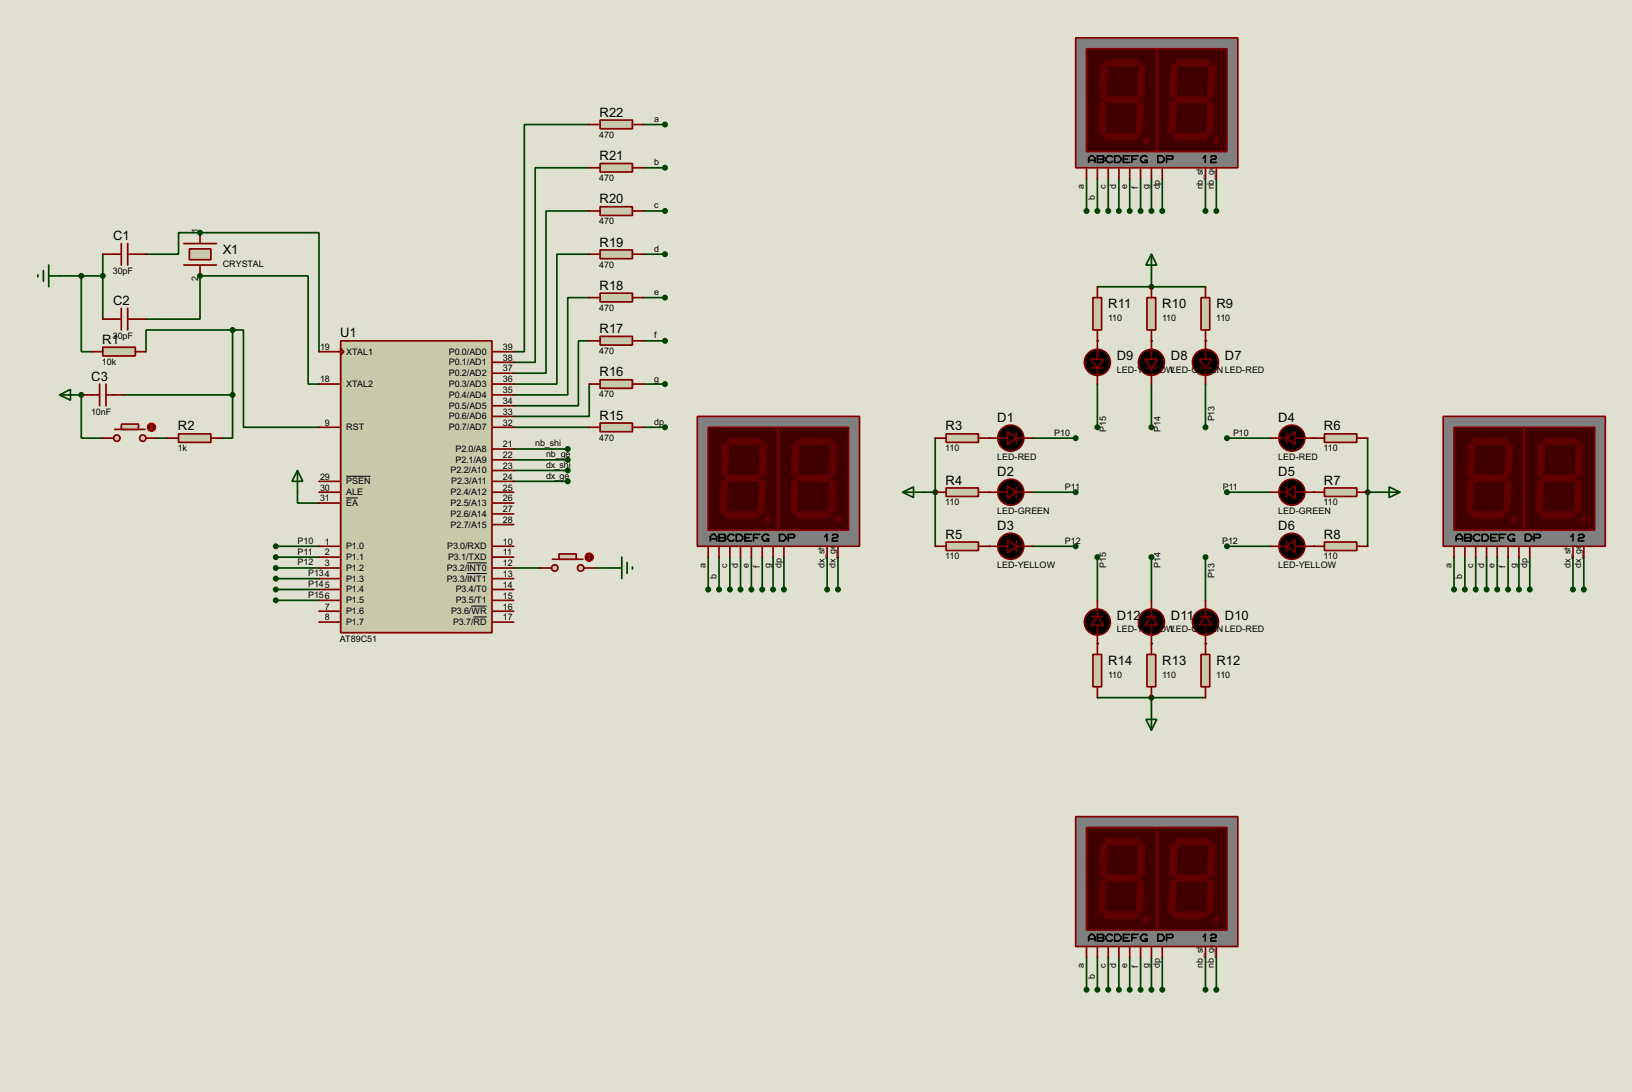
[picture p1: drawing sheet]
<svg xmlns="http://www.w3.org/2000/svg" width="383mm" height="256mm" viewBox="0 0 383 256" stroke-linecap="round" stroke-linejoin="round" font-family="sans-serif">
<path d="M0 0h383.5v256.5h-383.5z" fill="#e0e0d0"/>
<path d="M47 54.7h28v27.9" fill="none" stroke="#004000" stroke-width=".4"/>
<circle cx="47" cy="54.7" r=".2" fill="#004000"/>
<path d="M47 54.7h-5v5h-7.7M47 64.8h25.4v25.4h2.6" fill="none" stroke="#004000" stroke-width=".4"/>
<circle cx="47" cy="64.8" r=".2" fill="#004000"/>
<path d="M24.2 59.7v15.3M14 64.8h10.2M19.1 64.8v17.8h2.5M47 64.8v10.2h-12.7M34.3 82.6v-5.1h22.9v22.9h17.8" fill="none" stroke="#004000" stroke-width=".4"/>
<circle cx="19.1" cy="92.8" r=".2" fill="#004000"/>
<path d="M54.7 77.5v15.3M19.1 92.8v10.1h5.1M29.3 92.8h25.4M54.7 92.8v10.1h-2.6M36.9 102.9h2.5M69.9 115.6v2.6h5.1M219.8 102.9v12.7h-2.6" fill="none" stroke="#004000" stroke-width=".4"/>
<g fill="#004000">
<circle cx="232.5" cy="102.9" r=".2"/>
<circle cx="219.8" cy="115.6" r=".2"/>
<circle cx="232.5" cy="115.6" r=".2"/>
</g>
<path d="M219.8 115.6v12.7" fill="none" stroke="#004000" stroke-width=".4"/>
<circle cx="232.5" cy="128.3" r=".2" fill="#004000"/>
<path d="M242.6 102.9h10.2M242.6 115.6h10.2M321.4 102.9v12.7h2.5M64.8 128.3h10.2M64.8 130.9h10.2M64.8 133.4h10.2M64.8 135.9h10.2M64.8 138.5h10.2M242.6 128.3h10.2M64.8 141h10.2" fill="none" stroke="#004000" stroke-width=".4"/>
<g fill="#004000">
<circle cx="308.7" cy="102.9" r=".2"/>
<circle cx="321.4" cy="115.6" r=".2"/>
<circle cx="308.7" cy="115.6" r=".2"/>
</g>
<path d="M321.4 115.6v12.7" fill="none" stroke="#004000" stroke-width=".4"/>
<circle cx="308.7" cy="128.3" r=".2" fill="#004000"/>
<path d="M270.6 64.8v2.6h12.7M288.3 102.9h10.2M288.3 115.6h10.2M288.3 128.3h10.2" fill="none" stroke="#004000" stroke-width=".4"/>
<g fill="#004000">
<circle cx="283.3" cy="80.1" r=".2"/>
<circle cx="270.6" cy="67.4" r=".2"/>
<circle cx="270.6" cy="80.1" r=".2"/>
</g>
<path d="M257.9 67.4h12.7" fill="none" stroke="#004000" stroke-width=".4"/>
<circle cx="257.9" cy="80.1" r=".2" fill="#004000"/>
<path d="M257.9 90.2v10.2M270.6 90.2v10.2M283.3 90.2v10.2M283.3 163.9h-12.7v2.5" fill="none" stroke="#004000" stroke-width=".4"/>
<g fill="#004000">
<circle cx="283.3" cy="151.2" r=".2"/>
<circle cx="270.6" cy="163.9" r=".2"/>
<circle cx="270.6" cy="151.2" r=".2"/>
</g>
<path d="M257.9 163.9h12.7" fill="none" stroke="#004000" stroke-width=".4"/>
<circle cx="257.9" cy="151.2" r=".2" fill="#004000"/>
<g fill="none" stroke="#004000" stroke-width=".4">
<path d="M138.5 39.4h-12.7v45.7h-5.1M138.5 29.3h-15.3v53.3h-2.5M151.2 29.3h5.1M151.2 39.4h5.1M138.5 59.7h-7.6v30.5h-10.2M138.5 49.6h-10.2v38.1h-7.6M151.2 49.6h5.1M151.2 59.7h5.1M255.3 42v7.6M257.9 42v7.6M260.4 42v7.6M262.9 42v7.6"/>
<path d="M265.5 42v7.6M268 42v7.6M270.6 42v7.6M273.1 42v7.6M283.3 42v7.6M285.8 42v7.6M138.5 69.9h-5.1v22.9h-12.7M151.2 69.9h5.1M138.5 90.2v7.6h-17.8M138.5 80.1h-2.6v15.2h-15.2M151.2 80.1h5.1M151.2 90.2h5.1"/>
<path d="M120.7 105.5h12.7M120.7 108h12.7M120.7 110.5h12.7M120.7 113.1h12.7M120.7 100.4h17.8M151.2 100.4h5.1M120.7 133.4h6.4M139.8 133.4h3.8M166.4 130.9v7.6M169 130.9v7.6M171.5 130.9v7.6M174 130.9v7.6"/>
<path d="M176.6 130.9v7.6M179.1 130.9v7.6M181.7 130.9v7.6M184.2 130.9v7.6M194.4 130.9v7.6M196.9 130.9v7.6M257.9 130.9v10.1M270.6 130.9v10.1M283.3 130.9v10.1M341.7 130.9v7.6M344.2 130.9v7.6M346.8 130.9v7.6"/>
<path d="M349.3 130.9v7.6M351.8 130.9v7.6M354.4 130.9v7.6M356.9 130.9v7.6M359.5 130.9v7.6M369.6 130.9v7.6M372.2 130.9v7.6M255.3 224.8v7.7M257.9 224.8v7.7M260.4 224.8v7.7M262.9 224.8v7.7M265.5 224.8v7.7"/>
<path d="M268 224.8v7.7M270.6 224.8v7.7M273.1 224.8v7.7M283.3 224.8v7.7M285.8 224.8v7.7"/>
</g>
<path d="M80.1 80.1h35.5v68.5h-35.5z" fill="#c8c8aa" stroke="#800000" stroke-width=".4"/>
<g fill="none" stroke="#800000" stroke-width=".4">
<path d="M43.2 57.2h7.7M43.2 62.3h7.7M75 90.2h5.1M75 82.6h5.1M80.1 81.8l.7 .8-.7 .8zM115.6 90.2h5.1M115.6 82.6h5.1M115.6 85.1h5.1M115.6 87.7h5.1M115.6 92.8h5.1M115.6 95.3h5.1M115.6 97.8h5.1"/>
<path d="M75 115.6h5.1M75 118.2h5.1M75 113.1h5.1M75 100.4h5.1M115.6 115.6h5.1M115.6 118.2h5.1M115.6 113.1h5.1M115.6 100.4h5.1M115.6 105.5h5.1M115.6 108h5.1M115.6 110.5h5.1M75 128.3h5.1"/>
<path d="M75 130.9h5.1M75 133.4h5.1M75 135.9h5.1M75 138.5h5.1M115.6 128.3h5.1M115.6 130.9h5.1M115.6 133.4h5.1M115.6 135.9h5.1M115.6 138.5h5.1M115.6 123.2h5.1M115.6 120.7h5.1M75 141h5.1"/>
<path d="M75 143.6h5.1M75 146.1h5.1M115.6 141h5.1M115.6 143.6h5.1M115.6 146.1h5.1"/>
</g>
<path d="M81.3 117h2.8M81.3 111.9h5.8M109.8 132.2h4.6M109.8 134.7h4.6M110.8 142.4h3.6M111.3 144.9h3.1" fill="none" stroke="#000" stroke-width=".23"/>
<path d="M44.5 58.5h5.1v2.5h-5.1z" fill="#c8c8aa" stroke="#800000" stroke-width=".4"/>
<path d="M24.2 59.7h4.3M28.5 57.2v5.1M30 57.2v5.1M30 59.7h4.3M47 54.7v2.5M24.2 75h4.3M28.5 72.4v5.1M30 72.4v5.1M30 75h4.3M47 62.3v2.5" fill="none" stroke="#800000" stroke-width=".4"/>
<g fill="#004000" stroke="#004000" stroke-width=".4">
<circle cx="47" cy="54.7" r=".5"/>
<circle cx="47" cy="64.8" r=".5"/>
<circle cx="24.1" cy="64.8" r=".5"/>
</g>
<path d="M8.9 64.6v.5M10.2 63.6v2.5M11.5 64.8h2.5M11.5 62.3v5.1" fill="none" stroke="#004000" stroke-width=".4"/>
<path d="M24.2 81.6h7.6v2h-7.6z" fill="#c8c8aa" stroke="#800000" stroke-width=".4"/>
<path d="M19.1 92.8h4.3M21.6 82.6h2.6M23.4 90.2v5.1M24.9 90.2v5.1M24.9 92.8h4.4M31.8 82.6h2.5" fill="none" stroke="#800000" stroke-width=".4"/>
<g fill="#004000" stroke="#004000" stroke-width=".4">
<circle cx="19.1" cy="64.8" r=".5"/>
<circle cx="54.6" cy="77.5" r=".5"/>
</g>
<path d="M14 92.8l2.6-1.3v2.5zM14 92.8h5.1" fill="none" stroke="#004000" stroke-width=".4"/>
<g fill="#c8c8aa" stroke="#800000" stroke-width=".4">
<circle cx="33.5" cy="102.9" r=".75"/>
<circle cx="27.4" cy="102.9" r=".75"/>
</g>
<path d="M27 100.9h7.1" fill="none" stroke="#800000" stroke-width=".4"/>
<path d="M28.5 99.6h4.1v1.3h-4.1z" fill="#c8c8aa" stroke="#800000" stroke-width=".4"/>
<path d="M24.2 102.9h2.5M34.3 102.9h2.6" fill="none" stroke="#800000" stroke-width=".4"/>
<circle cx="35.6" cy="100.4" r="1" fill="#400000" stroke="#f00" stroke-width=".23"/>
<path d="M35.6 99.9v1M35.6 99.9l-.2 .2M35.6 99.9l.3 .2M35.4 100.6l.2 .3M35.9 100.6l-.3 .3" fill="none" stroke="#f00" stroke-width=".23"/>
<circle cx="19.1" cy="92.8" r=".5" fill="#004000" stroke="#004000" stroke-width=".4"/>
<path d="M42 101.9h7.6v2h-7.6z" fill="#c8c8aa" stroke="#800000" stroke-width=".4"/>
<path d="M39.4 102.9h2.6M49.6 102.9h2.5M232.5 102.9h4.3M238.8 102.9h3.8M238.8 101.7v2.5" fill="none" stroke="#800000" stroke-width=".4"/>
<g fill="#004000" stroke="#004000" stroke-width=".4">
<circle cx="54.6" cy="92.8" r=".5"/>
<circle cx="219.7" cy="115.6" r=".5"/>
</g>
<path d="M69.9 110.5l1.3 2.6h-2.6zM69.9 110.5v5.1M212.1 115.6l2.6-1.2v2.5zM212.1 115.6h5.1" fill="none" stroke="#004000" stroke-width=".4"/>
<g fill="#000" stroke="#800000" stroke-width=".4">
<path d="M236.8 101.4l2 1.5-2 1.5z"/>
<circle cx="237.5" cy="102.9" r="3.1"/>
</g>
<path d="M222.3 101.9h7.6v2h-7.6z" fill="#c8c8aa" stroke="#800000" stroke-width=".4"/>
<path d="M219.8 102.9h2.5M229.9 102.9h2.6M232.5 115.6h4.3M238.8 114.4v2.5M238.8 115.6h3.8" fill="none" stroke="#800000" stroke-width=".4"/>
<g fill="#000" stroke="#800000" stroke-width=".4">
<path d="M236.8 114.1l2 1.5-2 1.5z"/>
<circle cx="237.5" cy="115.6" r="3.1"/>
</g>
<path d="M222.3 114.6h7.6v2h-7.6z" fill="#c8c8aa" stroke="#800000" stroke-width=".4"/>
<path d="M219.8 115.6h2.5M229.9 115.6h2.6M232.5 128.3h4.3M238.8 127.1v2.5M238.8 128.3h3.8" fill="none" stroke="#800000" stroke-width=".4"/>
<g fill="#000" stroke="#800000" stroke-width=".4">
<path d="M236.8 126.8l2 1.5-2 1.5z"/>
<circle cx="237.5" cy="128.3" r="3.1"/>
</g>
<path d="M222.3 127.3h7.6v2h-7.6z" fill="#c8c8aa" stroke="#800000" stroke-width=".4"/>
<path d="M298.5 102.9h3.8M302.3 101.7v2.5M304.3 102.9h4.4M219.8 128.3h2.5M229.9 128.3h2.6" fill="none" stroke="#800000" stroke-width=".4"/>
<g fill="#004000" stroke="#004000" stroke-width=".4">
<circle cx="252.7" cy="102.9" r=".5"/>
<circle cx="252.7" cy="115.6" r=".5"/>
<circle cx="252.7" cy="128.3" r=".5"/>
<circle cx="64.8" cy="128.3" r=".5"/>
<circle cx="64.8" cy="130.9" r=".5"/>
<circle cx="64.8" cy="133.4" r=".5"/>
<circle cx="64.8" cy="135.9" r=".5"/>
<circle cx="64.8" cy="138.5" r=".5"/>
<circle cx="64.8" cy="141" r=".5"/>
<circle cx="321.3" cy="115.6" r=".5"/>
</g>
<path d="M323.9 115.6h5.1M326.4 114.4l2.6 1.2-2.6 1.3z" fill="none" stroke="#004000" stroke-width=".4"/>
<g fill="#000" stroke="#800000" stroke-width=".4">
<path d="M302.3 102.9l2-1.5v3z"/>
<circle cx="303.5" cy="102.9" r="3.1"/>
</g>
<path d="M311.2 101.9h7.6v2h-7.6z" fill="#c8c8aa" stroke="#800000" stroke-width=".4"/>
<path d="M298.5 115.6h3.8M302.3 114.4v2.5M304.3 115.6h4.4M308.7 102.9h2.5M318.8 102.9h2.6" fill="none" stroke="#800000" stroke-width=".4"/>
<g fill="#000" stroke="#800000" stroke-width=".4">
<path d="M302.3 115.6l2-1.5v3z"/>
<circle cx="303.5" cy="115.6" r="3.1"/>
</g>
<path d="M311.2 114.6h7.6v2h-7.6z" fill="#c8c8aa" stroke="#800000" stroke-width=".4"/>
<path d="M308.7 115.6h2.5M318.8 115.6h2.6M298.5 128.3h3.8M302.3 127.1v2.5M304.3 128.3h4.4" fill="none" stroke="#800000" stroke-width=".4"/>
<g fill="#000" stroke="#800000" stroke-width=".4">
<path d="M302.3 128.3l2-1.5v3z"/>
<circle cx="303.5" cy="128.3" r="3.1"/>
</g>
<path d="M311.2 127.3h7.6v2h-7.6z" fill="#c8c8aa" stroke="#800000" stroke-width=".4"/>
<path d="M282 86.4h2.5M283.3 80.1v4.3M283.3 86.4v3.8M308.7 128.3h2.5M318.8 128.3h2.6" fill="none" stroke="#800000" stroke-width=".4"/>
<g fill="#004000" stroke="#004000" stroke-width=".4">
<circle cx="288.3" cy="102.9" r=".5"/>
<circle cx="288.3" cy="115.6" r=".5"/>
<circle cx="288.3" cy="128.3" r=".5"/>
<circle cx="270.5" cy="67.4" r=".5"/>
</g>
<path d="M270.6 59.7l1.2 2.6h-2.5zM270.6 59.7v5.1" fill="none" stroke="#004000" stroke-width=".4"/>
<g fill="#000" stroke="#800000" stroke-width=".4">
<path d="M281.7 84.4h3.1l-1.5 2z"/>
<circle cx="283.2" cy="85.1" r="3.1"/>
</g>
<path d="M282.2 69.9h2.1v7.6h-2.1z" fill="#c8c8aa" stroke="#800000" stroke-width=".4"/>
<path d="M283.3 67.4v2.5M283.3 77.5v2.6M269.3 86.4h2.5M270.6 80.1v4.3M270.6 86.4v3.8" fill="none" stroke="#800000" stroke-width=".4"/>
<g fill="#000" stroke="#800000" stroke-width=".4">
<path d="M269 84.4h3.1l-1.5 2z"/>
<circle cx="270.5" cy="85.1" r="3.1"/>
</g>
<path d="M269.5 69.9h2.1v7.6h-2.1z" fill="#c8c8aa" stroke="#800000" stroke-width=".4"/>
<path d="M270.6 67.4v2.5M270.6 77.5v2.6M256.6 86.4h2.5M257.9 80.1v4.3M257.9 86.4v3.8" fill="none" stroke="#800000" stroke-width=".4"/>
<g fill="#000" stroke="#800000" stroke-width=".4">
<path d="M256.3 84.4h3.1l-1.5 2z"/>
<circle cx="257.8" cy="85.1" r="3.1"/>
</g>
<path d="M256.8 69.9h2.1v7.6h-2.1z" fill="#c8c8aa" stroke="#800000" stroke-width=".4"/>
<path d="M257.9 67.4v2.5M257.9 77.5v2.6M282 144.8h2.5M283.3 141v3.8M283.3 146.9v4.3" fill="none" stroke="#800000" stroke-width=".4"/>
<g fill="#004000" stroke="#004000" stroke-width=".4">
<circle cx="283.2" cy="100.4" r=".5"/>
<circle cx="270.5" cy="100.4" r=".5"/>
<circle cx="257.8" cy="100.4" r=".5"/>
<circle cx="270.5" cy="163.9" r=".5"/>
</g>
<path d="M269.3 169h2.5l-1.2 2.5zM270.6 166.4v5.1" fill="none" stroke="#004000" stroke-width=".4"/>
<g fill="#000" stroke="#800000" stroke-width=".4">
<path d="M283.3 144.8l1.5 2.1h-3.1z"/>
<circle cx="283.2" cy="146.1" r="3.1"/>
</g>
<path d="M282.2 153.7h2.1v7.6h-2.1z" fill="#c8c8aa" stroke="#800000" stroke-width=".4"/>
<path d="M269.3 144.8h2.5M270.6 141v3.8M270.6 146.9v4.3M283.3 151.2v2.5M283.3 161.3v2.6" fill="none" stroke="#800000" stroke-width=".4"/>
<g fill="#000" stroke="#800000" stroke-width=".4">
<path d="M270.6 144.8l1.5 2.1h-3.1z"/>
<circle cx="270.5" cy="146.1" r="3.1"/>
</g>
<path d="M269.5 153.7h2.1v7.6h-2.1z" fill="#c8c8aa" stroke="#800000" stroke-width=".4"/>
<path d="M256.6 144.8h2.5M257.9 141v3.8M257.9 146.9v4.3M270.6 151.2v2.5M270.6 161.3v2.6" fill="none" stroke="#800000" stroke-width=".4"/>
<g fill="#000" stroke="#800000" stroke-width=".4">
<path d="M257.9 144.8l1.5 2.1h-3.1z"/>
<circle cx="257.8" cy="146.1" r="3.1"/>
</g>
<path d="M256.8 153.7h2.1v7.6h-2.1z" fill="#c8c8aa" stroke="#800000" stroke-width=".4"/>
<path d="M257.9 151.2v2.5M257.9 161.3v2.6" fill="none" stroke="#800000" stroke-width=".4"/>
<g fill="#004000" stroke="#004000" stroke-width=".4">
<circle cx="283.2" cy="130.9" r=".5"/>
<circle cx="270.5" cy="130.9" r=".5"/>
<circle cx="257.8" cy="130.9" r=".5"/>
<circle cx="133.4" cy="105.5" r=".5"/>
<circle cx="133.4" cy="108" r=".5"/>
<circle cx="133.4" cy="110.5" r=".5"/>
<circle cx="133.4" cy="113.1" r=".5"/>
</g>
<g fill="#c8c8aa" stroke="#800000" stroke-width=".4">
<circle cx="136.4" cy="133.4" r=".75"/>
<circle cx="130.3" cy="133.4" r=".75"/>
</g>
<path d="M129.8 131.4h7.2" fill="none" stroke="#800000" stroke-width=".4"/>
<path d="M131.4 130.1h4v1.3h-4z" fill="#c8c8aa" stroke="#800000" stroke-width=".4"/>
<path d="M127.1 133.4h2.5M137.2 133.4h2.6" fill="none" stroke="#800000" stroke-width=".4"/>
<circle cx="138.4" cy="130.9" r="1" fill="#400000" stroke="#f00" stroke-width=".23"/>
<path d="M138.2 131.1l.3 .3M138.5 130.4v1M138.5 130.4l-.3 .2M138.5 130.4l.2 .2M138.7 131.1l-.2 .3" fill="none" stroke="#f00" stroke-width=".23"/>
<path d="M143.6 133.4h2.5M146.1 130.9v5M147.4 132.1v2.6M148.6 133.2v.5" fill="none" stroke="#004000" stroke-width=".4"/>
<path d="M141 99.4h7.6v2h-7.6z" fill="#c8c8aa" stroke="#800000" stroke-width=".4"/>
<path d="M138.5 100.4h2.5M148.6 100.4h2.6" fill="none" stroke="#800000" stroke-width=".4"/>
<path d="M141 89.2h7.6v2h-7.6z" fill="#c8c8aa" stroke="#800000" stroke-width=".4"/>
<path d="M138.5 90.2h2.5M148.6 90.2h2.6" fill="none" stroke="#800000" stroke-width=".4"/>
<path d="M141 79h7.6v2.1h-7.6z" fill="#c8c8aa" stroke="#800000" stroke-width=".4"/>
<path d="M138.5 80.1h2.5M148.6 80.1h2.6" fill="none" stroke="#800000" stroke-width=".4"/>
<path d="M141 68.9h7.6v2h-7.6z" fill="#c8c8aa" stroke="#800000" stroke-width=".4"/>
<path d="M138.5 69.9h2.5M148.6 69.9h2.6" fill="none" stroke="#800000" stroke-width=".4"/>
<path d="M141 58.7h7.6v2.1h-7.6z" fill="#c8c8aa" stroke="#800000" stroke-width=".4"/>
<path d="M138.5 59.7h2.5M148.6 59.7h2.6" fill="none" stroke="#800000" stroke-width=".4"/>
<path d="M141 48.6h7.6v2h-7.6z" fill="#c8c8aa" stroke="#800000" stroke-width=".4"/>
<path d="M138.5 49.6h2.5M148.6 49.6h2.6" fill="none" stroke="#800000" stroke-width=".4"/>
<path d="M141 38.4h7.6v2h-7.6z" fill="#c8c8aa" stroke="#800000" stroke-width=".4"/>
<path d="M138.5 39.4h2.5M148.6 39.4h2.6" fill="none" stroke="#800000" stroke-width=".4"/>
<path d="M141 28.2h7.6v2.1h-7.6z" fill="#c8c8aa" stroke="#800000" stroke-width=".4"/>
<path d="M138.5 29.3h2.5M148.6 29.3h2.6" fill="none" stroke="#800000" stroke-width=".4"/>
<g fill="#004000" stroke="#004000" stroke-width=".4">
<circle cx="156.2" cy="29.3" r=".5"/>
<circle cx="156.2" cy="39.4" r=".5"/>
<circle cx="156.2" cy="49.6" r=".5"/>
<circle cx="156.2" cy="59.7" r=".5"/>
<circle cx="156.2" cy="69.9" r=".5"/>
<circle cx="156.2" cy="80.1" r=".5"/>
<circle cx="156.2" cy="90.2" r=".5"/>
<circle cx="156.2" cy="100.4" r=".5"/>
</g>
<path d="M252.8 8.9h38.1v30.5h-38.1z" fill="#808080" stroke="#800000" stroke-width=".4"/>
<path d="M255.3 11.5h16.5v24.1h-16.5z" fill="#400000" stroke="#800000" stroke-width=".4"/>
<g fill="#600000" stroke="#600000" stroke-width=".23">
<path d="M259.6 14.8l.8-.8h6.9l.7 .8-.7 .7h-6.9z" fill-rule="evenodd"/>
<path d="M268.3 15l.7 .8-.2 6.6-.8 .8-.7-.8 .2-6.6z" fill-rule="evenodd"/>
<path d="M259.4 23.4l.8-.7h6.8l.8 .7-.8 .8h-6.8z" fill-rule="evenodd"/>
<path d="M259.4 15l.8 .8-.3 6.6-.8 .8-.7-.8 .2-6.6z" fill-rule="evenodd"/>
<path d="M267.3 24.4l.7-.7 .8 .7-.3 6.6-.7 .8-.8-.8z" fill-rule="evenodd"/>
<path d="M259.9 31.3h6.9l.7 .8-.7 .7h-6.9l-.8-.7z" fill-rule="evenodd"/>
<path d="M258.4 24.4l.7-.7 .8 .7-.3 6.6-.7 .8-.8-.8z" fill-rule="evenodd"/>
</g>
<path d="M271.8 11.5h16.5v24.1h-16.5z" fill="#400000" stroke="#800000" stroke-width=".4"/>
<g fill="#600000" stroke="#600000" stroke-width=".23">
<path d="M276.2 14.8l.7-.8h6.9l.7 .8-.7 .7h-6.9z" fill-rule="evenodd"/>
<path d="M284.8 15l.8 .8-.3 6.6-.8 .8-.7-.8 .2-6.6z" fill-rule="evenodd"/>
<path d="M275.9 23.4l.8-.7h6.8l.8 .7-.8 .8h-6.8z" fill-rule="evenodd"/>
<path d="M275.9 15l.8 .8-.3 6.6-.8 .8-.7-.8 .2-6.6z" fill-rule="evenodd"/>
<path d="M283.8 24.4l.7-.7 .8 .7-.3 6.6-.7 .8-.8-.8z" fill-rule="evenodd"/>
<path d="M275.6 32.1l.8-.8h6.9l.7 .8-.7 .7h-6.9z" fill-rule="evenodd"/>
<path d="M274.9 24.4l.7-.7 .8 .7-.2 6.6-.8 .8-.8-.8z" fill-rule="evenodd"/>
<circle cx="269.2" cy="33.1" r=".75"/>
<circle cx="285.8" cy="33.1" r=".75"/>
</g>
<g fill="none" stroke="#000" stroke-width=".4">
<path d="M255.8 38.2v-1l.5-.6h.5l.5 .6v1M255.8 37.7h1.5M257.9 36.6h1.2l.3 .3v.3l-.3 .2 .3 .5-.3 .3h-1.2zM257.9 37.4h1.2M261.4 36.9l-.3-.3h-.7l-.5 .6v.5l.5 .5h.7l.3-.3M261.9 36.6h1l.5 .6v.5l-.5 .5h-1zM264 37.4h1M265.5 36.6h-1.5v1.6h1.5M266 37.4h1M267.5 36.6h-1.5v1.6M269.5 36.9l-.2-.3h-.8l-.5 .6v.5l.5 .5h1v-.5h-.5M272.1 36.6h1l.5 .6v.5l-.5 .5h-1z"/>
<path d="M274.1 37.4h1.3l.2-.2v-.3l-.2-.3h-1.3v1.6M282.7 37.2l.5-.6v1.6M284.5 36.9l.3-.3h.7l.3 .3v.3l-.3 .2h-.7l-.3 .3v.5h1.3"/>
</g>
<path d="M255.3 39.4v2.6M257.9 39.4v2.6M260.4 39.4v2.6M262.9 39.4v2.6M265.5 39.4v2.6M268 39.4v2.6M270.6 39.4v2.6M273.1 39.4v2.6M283.3 39.4v2.6M285.8 39.4v2.6" fill="none" stroke="#800000" stroke-width=".4"/>
<g fill="#004000" stroke="#004000" stroke-width=".4">
<circle cx="255.3" cy="49.6" r=".5"/>
<circle cx="257.8" cy="49.6" r=".5"/>
<circle cx="260.4" cy="49.6" r=".5"/>
<circle cx="262.9" cy="49.6" r=".5"/>
<circle cx="265.4" cy="49.6" r=".5"/>
<circle cx="268" cy="49.6" r=".5"/>
<circle cx="270.5" cy="49.6" r=".5"/>
<circle cx="273.1" cy="49.6" r=".5"/>
<circle cx="283.2" cy="49.6" r=".5"/>
<circle cx="285.8" cy="49.6" r=".5"/>
</g>
<path d="M252.8 191.8h38.1v30.5h-38.1z" fill="#808080" stroke="#800000" stroke-width=".4"/>
<path d="M255.3 194.4h16.5v24.1h-16.5z" fill="#400000" stroke="#800000" stroke-width=".4"/>
<g fill="#600000" stroke="#600000" stroke-width=".23">
<path d="M259.6 197.7l.8-.8h6.9l.7 .8-.7 .7h-6.9z" fill-rule="evenodd"/>
<path d="M267.5 198.7l.8-.8 .7 .8-.2 6.6-.8 .7-.7-.7z" fill-rule="evenodd"/>
<path d="M259.4 206.3l.8-.8h6.8l.8 .8-.8 .8h-6.8z" fill-rule="evenodd"/>
<path d="M258.6 198.7l.8-.8 .8 .8-.3 6.6-.8 .7-.7-.7z" fill-rule="evenodd"/>
<path d="M267.3 207.3l.7-.7 .8 .7-.3 6.6-.7 .8-.8-.8z" fill-rule="evenodd"/>
<path d="M259.1 214.9l.8-.7h6.9l.7 .7-.7 .8h-6.9z" fill-rule="evenodd"/>
<path d="M258.4 207.3l.7-.7 .8 .7-.3 6.6-.7 .8-.8-.8z" fill-rule="evenodd"/>
</g>
<path d="M271.8 194.4h16.5v24.1h-16.5z" fill="#400000" stroke="#800000" stroke-width=".4"/>
<g fill="#600000" stroke="#600000" stroke-width=".23">
<path d="M276.2 197.7l.7-.8h6.9l.7 .8-.7 .7h-6.9z" fill-rule="evenodd"/>
<path d="M284 198.7l.8-.8 .8 .8-.3 6.6-.8 .7-.7-.7z" fill-rule="evenodd"/>
<path d="M275.9 206.3l.8-.8h6.8l.8 .8-.8 .8h-6.8z" fill-rule="evenodd"/>
<path d="M275.9 197.9l.8 .8-.3 6.6-.8 .7-.7-.7 .2-6.6z" fill-rule="evenodd"/>
<path d="M284.5 206.6l.8 .7-.3 6.6-.7 .8-.8-.8 .3-6.6z" fill-rule="evenodd"/>
<path d="M275.6 214.9l.8-.7h6.9l.7 .7-.7 .8h-6.9z" fill-rule="evenodd"/>
<path d="M274.9 207.3l.7-.7 .8 .7-.2 6.6-.8 .8-.8-.8z" fill-rule="evenodd"/>
<circle cx="269.2" cy="216" r=".75"/>
<circle cx="285.8" cy="216" r=".75"/>
</g>
<g fill="none" stroke="#000" stroke-width=".4">
<path d="M257.9 219.5h1.2l.3 .2v.3l-.3 .3 .3 .5-.3 .2h-1.2zM261.4 219.7l-.3-.2h-.7l-.5 .5v.5l.5 .5h.7l.3-.2M261.9 219.5h1l.5 .5v.5l-.5 .5h-1zM265.5 219.5h-1.5v1.5h1.5M267.5 219.5h-1.5v1.5M269.5 219.7l-.2-.2h-.8l-.5 .5v.5l.5 .5h1v-.5h-.5M272.1 219.5h1l.5 .5v.5l-.5 .5h-1zM284.5 219.7l.3-.2h.7l.3 .2v.3l-.3 .3h-.7l-.3 .2v.5h1.3M255.8 221v-1l.5-.5h.5l.5 .5v1M255.8 220.5h1.5M257.9 220.3h1.2M264 220.3h1"/>
<path d="M266 220.3h1M274.1 220.3h1.3l.2-.3v-.3l-.2-.2h-1.3v1.5M282.7 220l.5-.5v1.5"/>
</g>
<path d="M255.3 222.3v2.5M257.9 222.3v2.5M260.4 222.3v2.5M262.9 222.3v2.5M265.5 222.3v2.5M268 222.3v2.5M270.6 222.3v2.5M273.1 222.3v2.5M283.3 222.3v2.5M285.8 222.3v2.5" fill="none" stroke="#800000" stroke-width=".4"/>
<g fill="#004000" stroke="#004000" stroke-width=".4">
<circle cx="255.3" cy="232.5" r=".5"/>
<circle cx="257.8" cy="232.5" r=".5"/>
<circle cx="260.4" cy="232.5" r=".5"/>
<circle cx="262.9" cy="232.5" r=".5"/>
<circle cx="265.4" cy="232.5" r=".5"/>
<circle cx="268" cy="232.5" r=".5"/>
<circle cx="270.5" cy="232.5" r=".5"/>
<circle cx="273.1" cy="232.5" r=".5"/>
<circle cx="283.2" cy="232.5" r=".5"/>
<circle cx="285.8" cy="232.5" r=".5"/>
</g>
<path d="M163.9 97.8h38.1v30.5h-38.1z" fill="#808080" stroke="#800000" stroke-width=".4"/>
<path d="M166.4 100.4h16.5v24.1h-16.5z" fill="#400000" stroke="#800000" stroke-width=".4"/>
<g fill="#600000" stroke="#600000" stroke-width=".23">
<path d="M170.7 103.7l.8-.8h6.9l.7 .8-.7 .7h-6.9z" fill-rule="evenodd"/>
<path d="M179.4 103.9l.7 .8-.2 6.6-.8 .8-.7-.8 .2-6.6z" fill-rule="evenodd"/>
<path d="M170.5 112.3l.8-.7h6.8l.8 .7-.8 .8h-6.8z" fill-rule="evenodd"/>
<path d="M170.5 103.9l.8 .8-.3 6.6-.8 .8-.7-.8 .2-6.6z" fill-rule="evenodd"/>
<path d="M178.4 113.3l.7-.7 .8 .7-.3 6.6-.7 .8-.8-.8z" fill-rule="evenodd"/>
<path d="M171 120.2h6.9l.7 .8-.7 .7h-6.9l-.8-.7z" fill-rule="evenodd"/>
<path d="M169.5 113.3l.7-.7 .8 .7-.3 6.6-.7 .8-.8-.8z" fill-rule="evenodd"/>
</g>
<path d="M182.9 100.4h16.5v24.1h-16.5z" fill="#400000" stroke="#800000" stroke-width=".4"/>
<g fill="#600000" stroke="#600000" stroke-width=".23">
<path d="M187.3 103.7l.7-.8h6.9l.7 .8-.7 .7h-6.9z" fill-rule="evenodd"/>
<path d="M195.9 103.9l.8 .8-.3 6.6-.8 .8-.7-.8 .2-6.6z" fill-rule="evenodd"/>
<path d="M187 112.3l.8-.7h6.8l.8 .7-.8 .8h-6.8z" fill-rule="evenodd"/>
<path d="M187 103.9l.8 .8-.3 6.6-.8 .8-.7-.8 .2-6.6z" fill-rule="evenodd"/>
<path d="M194.9 113.3l.7-.7 .8 .7-.3 6.6-.7 .8-.8-.8z" fill-rule="evenodd"/>
<path d="M186.7 121l.8-.8h6.9l.7 .8-.7 .7h-6.9z" fill-rule="evenodd"/>
<path d="M186 113.3l.7-.7 .8 .7-.2 6.6-.8 .8-.8-.8z" fill-rule="evenodd"/>
<circle cx="180.3" cy="122" r=".75"/>
<circle cx="196.9" cy="122" r=".75"/>
</g>
<g fill="none" stroke="#000" stroke-width=".4">
<path d="M166.9 127.1v-1l.5-.6h.5l.5 .6v1M166.9 126.6h1.5M169 125.5h1.2l.3 .3v.3l-.3 .2 .3 .5-.3 .3h-1.2zM169 126.3h1.2M172.5 125.8l-.3-.3h-.7l-.5 .6v.5l.5 .5h.7l.3-.3M173 125.5h1l.5 .6v.5l-.5 .5h-1zM175.1 126.3h1M176.6 125.5h-1.5v1.6h1.5M177.1 126.3h1M178.6 125.5h-1.5v1.6M180.6 125.8l-.2-.3h-.8l-.5 .6v.5l.5 .5h1v-.5h-.5M183.2 125.5h1l.5 .6v.5l-.5 .5h-1z"/>
<path d="M185.2 126.3h1.3l.2-.2v-.3l-.2-.3h-1.3v1.6M193.8 126.1l.5-.6v1.6M195.6 125.8l.3-.3h.7l.3 .3v.3l-.3 .2h-.7l-.3 .3v.5h1.3"/>
</g>
<path d="M166.4 128.3v2.6M169 128.3v2.6M171.5 128.3v2.6M174 128.3v2.6M176.6 128.3v2.6M179.1 128.3v2.6M181.7 128.3v2.6M184.2 128.3v2.6M194.4 128.3v2.6M196.9 128.3v2.6" fill="none" stroke="#800000" stroke-width=".4"/>
<g fill="#004000" stroke="#004000" stroke-width=".4">
<circle cx="166.4" cy="138.5" r=".5"/>
<circle cx="168.9" cy="138.5" r=".5"/>
<circle cx="171.5" cy="138.5" r=".5"/>
<circle cx="174" cy="138.5" r=".5"/>
<circle cx="176.5" cy="138.5" r=".5"/>
<circle cx="179.1" cy="138.5" r=".5"/>
<circle cx="181.6" cy="138.5" r=".5"/>
<circle cx="184.2" cy="138.5" r=".5"/>
<circle cx="194.3" cy="138.5" r=".5"/>
<circle cx="196.9" cy="138.5" r=".5"/>
</g>
<path d="M339.1 97.8h38.1v30.5h-38.1z" fill="#808080" stroke="#800000" stroke-width=".4"/>
<path d="M341.7 100.4h16.5v24.1h-16.5z" fill="#400000" stroke="#800000" stroke-width=".4"/>
<g fill="#600000" stroke="#600000" stroke-width=".23">
<path d="M346.8 102.9h6.8l.8 .8-.8 .7h-6.8l-.8-.7z" fill-rule="evenodd"/>
<path d="M354.6 103.9l.8 .8-.3 6.6-.7 .8-.8-.8 .3-6.6z" fill-rule="evenodd"/>
<path d="M345.7 112.3l.8-.7h6.9l.7 .7-.7 .8h-6.9z" fill-rule="evenodd"/>
<path d="M345.7 103.9l.8 .8-.2 6.6-.8 .8-.8-.8 .3-6.6z" fill-rule="evenodd"/>
<path d="M354.4 112.6l.7 .7-.2 6.6-.8 .8-.7-.8 .2-6.6z" fill-rule="evenodd"/>
<path d="M345.5 121l.8-.8h6.8l.8 .8-.8 .7h-6.8z" fill-rule="evenodd"/>
<path d="M345.5 112.6l.8 .7-.3 6.6-.8 .8-.7-.8 .2-6.6z" fill-rule="evenodd"/>
</g>
<path d="M358.2 100.4h16.5v24.1h-16.5z" fill="#400000" stroke="#800000" stroke-width=".4"/>
<g fill="#600000" stroke="#600000" stroke-width=".23">
<path d="M362.5 103.7l.8-.8h6.8l.8 .8-.8 .7h-6.8z" fill-rule="evenodd"/>
<path d="M371.1 103.9l.8 .8-.2 6.6-.8 .8-.8-.8 .3-6.6z" fill-rule="evenodd"/>
<path d="M362.3 112.3l.7-.7h6.9l.7 .7-.7 .8h-6.9z" fill-rule="evenodd"/>
<path d="M362.3 103.9l.7 .8-.2 6.6-.8 .8-.8-.8 .3-6.6z" fill-rule="evenodd"/>
<path d="M370.1 113.3l.8-.7 .8 .7-.3 6.6-.8 .8-.7-.8z" fill-rule="evenodd"/>
<path d="M362.8 120.2h6.8l.8 .8-.8 .7h-6.8l-.8-.7z" fill-rule="evenodd"/>
<path d="M361.2 113.3l.8-.7 .8 .7-.3 6.6-.7 .8-.8-.8z" fill-rule="evenodd"/>
<circle cx="355.6" cy="122" r=".75"/>
<circle cx="372.1" cy="122" r=".75"/>
</g>
<g fill="none" stroke="#000" stroke-width=".4">
<path d="M342.2 127.1v-1l.5-.6h.5l.5 .6v1M342.2 126.6h1.5M344.2 125.5h1.3l.2 .3v.3l-.2 .2 .2 .5-.2 .3h-1.3zM344.2 126.3h1.3M347.7 125.8l-.2-.3h-.8l-.5 .6v.5l.5 .5h.8l.2-.3M348.3 125.5h1l.5 .6v.5l-.5 .5h-1zM350.3 126.3h1M351.8 125.5h-1.5v1.6h1.5M352.3 126.3h1M353.8 125.5h-1.5v1.6M355.9 125.8l-.3-.3h-.7l-.5 .6v.5l.5 .5h1v-.5h-.5M358.4 125.5h1l.5 .6v.5l-.5 .5h-1z"/>
<path d="M360.5 126.3h1.2l.3-.2v-.3l-.3-.3h-1.2v1.6M369.1 126.1l.5-.6v1.6M370.9 125.8l.3-.3h.7l.3 .3v.3l-.3 .2h-.7l-.3 .3v.5h1.3"/>
</g>
<path d="M341.7 128.3v2.6M344.2 128.3v2.6M346.8 128.3v2.6M349.3 128.3v2.6M351.8 128.3v2.6M354.4 128.3v2.6M356.9 128.3v2.6M359.5 128.3v2.6M369.6 128.3v2.6M372.2 128.3v2.6" fill="none" stroke="#800000" stroke-width=".4"/>
<g fill="#004000" stroke="#004000" stroke-width=".4">
<circle cx="341.6" cy="138.5" r=".5"/>
<circle cx="344.2" cy="138.5" r=".5"/>
<circle cx="346.7" cy="138.5" r=".5"/>
<circle cx="349.3" cy="138.5" r=".5"/>
<circle cx="351.8" cy="138.5" r=".5"/>
<circle cx="354.3" cy="138.5" r=".5"/>
<circle cx="356.9" cy="138.5" r=".5"/>
<circle cx="359.4" cy="138.5" r=".5"/>
<circle cx="369.6" cy="138.5" r=".5"/>
<circle cx="372.1" cy="138.5" r=".5"/>
</g>
<g font-size="3.4">
<text x="140.9" y="27.4">R22</text>
<text x="140.9" y="37.6">R21</text>
<text x="140.9" y="47.8">R20</text>
<text x="26.6" y="56.4">C1</text>
<text x="52.4" y="59.8">X1</text>
<text x="140.9" y="57.9">R19</text>
<text x="26.6" y="71.6">C2</text>
<text x="140.9" y="68.1">R18</text>
<text x="260.4" y="72.5">R11</text>
<text x="273.1" y="72.5">R10</text>
<text x="285.8" y="72.5">R9</text>
<text x="24" y="80.8">R1</text>
<text x="79.9" y="79.3">U1</text>
<text x="140.9" y="78.2">R17</text>
<text x="21.5" y="89.4">C3</text>
<text x="140.9" y="88.4">R16</text>
<text x="262.4" y="84.6">D9</text>
<text x="275.1" y="84.6">D8</text>
<text x="287.8" y="84.6">D7</text>
<text x="41.8" y="101.1">R2</text>
<text x="140.9" y="98.6">R15</text>
<text x="222.2" y="101.1">R3</text>
<text x="234.3" y="99.1">D1</text>
<text x="300.4" y="99.1">D4</text>
<text x="311.1" y="101.1">R6</text>
<text x="222.2" y="113.8">R4</text>
<text x="234.3" y="111.8">D2</text>
<text x="300.4" y="111.8">D5</text>
<text x="311.1" y="113.8">R7</text>
<text x="234.3" y="124.5">D3</text>
<text x="300.4" y="124.5">D6</text>
<text x="222.2" y="126.5">R5</text>
<text x="311.1" y="126.5">R8</text>
<text x="262.4" y="145.6">D12</text>
<text x="275.1" y="145.6">D11</text>
<text x="287.8" y="145.6">D10</text>
<text x="260.4" y="156.3">R14</text>
<text x="273.1" y="156.3">R13</text>
<text x="285.8" y="156.3">R12</text>
</g>
<g font-size="2.4">
<text x="153.7" y="28.6">a</text>
<text x="140.8" y="32.4">470</text>
<text x="153.7" y="38.8">b</text>
<text x="140.8" y="42.5">470</text>
<text x="254.7" y="44.5" transform="rotate(-90 254.7 44.5)">a</text>
<text x="257.2" y="47" transform="rotate(-90 257.2 47)">b</text>
<text x="259.8" y="44.5" transform="rotate(-90 259.8 44.5)">c</text>
<text x="262.3" y="44.5" transform="rotate(-90 262.3 44.5)">d</text>
<text x="264.9" y="44.5" transform="rotate(-90 264.9 44.5)">e</text>
<text x="267.4" y="44.5" transform="rotate(-90 267.4 44.5)">f</text>
<text x="270" y="44.5" transform="rotate(-90 270 44.5)">g</text>
<text x="272.5" y="44.5" transform="rotate(-90 272.5 44.5)">dp</text>
<text x="282.7" y="44.5" transform="rotate(-90 282.7 44.5)">nb_sh</text>
<text x="285.2" y="44.5" transform="rotate(-90 285.2 44.5)">nb_ge</text>
<text x="140.8" y="52.7">470</text>
<text x="153.7" y="49">c</text>
<text x="46.6" y="54.7" transform="rotate(-90 46.6 54.7)">1</text>
<text x="153.7" y="59.1">d</text>
<text x="26.5" y="64.3">30pF</text>
<text x="46.6" y="66" transform="rotate(-90 46.6 66)">2</text>
<text x="52.3" y="62.7">CRYSTAL</text>
<text x="140.8" y="62.8">470</text>
<text x="153.7" y="69.3">e</text>
<text x="140.8" y="73">470</text>
<text x="260.4" y="75.4">110</text>
<text x="273.1" y="75.4">110</text>
<text x="285.8" y="75.4">110</text>
<text x="26.5" y="79.6">30pF</text>
<text x="75.2" y="82.2">19</text>
<text x="81.3" y="83.3">XTAL1</text>
<text x="105.5" y="83.3">P0.0/AD0</text>
<text x="118.2" y="82.2">39</text>
<text x="140.8" y="83.2">470</text>
<text x="153.7" y="79.5">f</text>
<text x="24" y="85.7">10k</text>
<text x="75.2" y="89.8">18</text>
<text x="105.5" y="85.8">P0.1/AD1</text>
<text x="105.5" y="88.4">P0.2/AD2</text>
<text x="118.2" y="84.7">38</text>
<text x="118.2" y="87.3">37</text>
<text x="118.2" y="89.8">36</text>
<text x="153.7" y="89.6">g</text>
<text x="262.4" y="87.6">LED-YELLOWLED-GREENLED-RED</text>
<text x="81.3" y="90.9">XTAL2</text>
<text x="105.5" y="90.9">P0.3/AD3</text>
<text x="105.5" y="93.5">P0.4/AD4</text>
<text x="118.2" y="92.4">35</text>
<text x="118.2" y="94.9">34</text>
<text x="140.8" y="93.3">470</text>
<text x="21.4" y="97.4">10nF</text>
<text x="76.4" y="100">9</text>
<text x="81.3" y="101.1">RST</text>
<text x="105.5" y="96">P0.5/AD5</text>
<text x="105.5" y="98.5">P0.6/AD6</text>
<text x="105.5" y="101.1">P0.7/AD7</text>
<text x="118.2" y="97.4">33</text>
<text x="118.2" y="100">32</text>
<text x="153.7" y="99.8">dp</text>
<text x="260" y="101.5" transform="rotate(-90 260 101.5)">P15</text>
<text x="272.7" y="101.5" transform="rotate(-90 272.7 101.5)">P14</text>
<text x="285.4" y="99" transform="rotate(-90 285.4 99)">P13</text>
<text x="41.8" y="106">1k</text>
<text x="107" y="106.2">P2.0/A8</text>
<text x="118.2" y="105.1">21</text>
<text x="118.2" y="107.6">22</text>
<text x="125.8" y="104.9">nb_shi</text>
<text x="128.3" y="107.4">nb_ge</text>
<text x="140.8" y="103.5">470</text>
<text x="222.1" y="106">110</text>
<text x="247.7" y="102.3">P10</text>
<text x="289.7" y="102.3">P10</text>
<text x="311" y="106">110</text>
<text x="75.2" y="112.7">29</text>
<text x="81.3" y="113.8">PSEN</text>
<text x="105.9" y="111.2">P2.2/A10</text>
<text x="106" y="113.8">P2.3/A11</text>
<text x="107" y="108.7">P2.1/A9</text>
<text x="118.2" y="110.1">23</text>
<text x="118.2" y="112.7">24</text>
<text x="128.3" y="109.9">dx_shi</text>
<text x="128.3" y="112.5">dx_ge</text>
<text x="234.3" y="108.1">LED-RED</text>
<text x="300.3" y="108.1">LED-RED</text>
<text x="75.2" y="115.2">30</text>
<text x="75.2" y="117.8">31</text>
<text x="81.3" y="116.3">ALE</text>
<text x="81.3" y="118.9">EA</text>
<text x="105.9" y="116.3">P2.4/A12</text>
<text x="105.9" y="118.9">P2.5/A13</text>
<text x="118.2" y="115.2">25</text>
<text x="118.2" y="117.8">26</text>
<text x="222.1" y="118.7">110</text>
<text x="250.2" y="115">P11</text>
<text x="287.3" y="115">P11</text>
<text x="311" y="118.7">110</text>
<text x="105.9" y="123.9">P2.7/A15</text>
<text x="105.9" y="121.4">P2.6/A14</text>
<text x="118.2" y="122.8">28</text>
<text x="118.2" y="120.3">27</text>
<text x="234.3" y="120.8">LED-GREEN</text>
<text x="300.3" y="120.8">LED-GREEN</text>
<text x="69.9" y="127.7">P10</text>
<text x="69.9" y="130.3">P11</text>
<text x="76.4" y="127.9">1</text>
<text x="76.4" y="130.5">2</text>
<text x="81.3" y="129">P1.0</text>
<text x="81.3" y="131.6">P1.1</text>
<text x="105.1" y="129">P3.0/RXD</text>
<text x="105.3" y="131.6">P3.1/TXD</text>
<text x="118.2" y="127.9">10</text>
<text x="118.2" y="130.5">11</text>
<text x="193.8" y="128.1" transform="rotate(-90 193.8 128.1)">i</text>
<text x="222.1" y="131.4">110</text>
<text x="250.2" y="127.7">P12</text>
<text x="287.2" y="127.7">P12</text>
<text x="311" y="131.4">110</text>
<text x="369" y="128.1" transform="rotate(-90 369 128.1)">i</text>
<text x="69.9" y="132.8">P12</text>
<text x="72.4" y="135.3">P134</text>
<text x="72.4" y="137.9">P145</text>
<text x="76.4" y="133">3</text>
<text x="81.3" y="134.1">P1.2</text>
<text x="81.3" y="136.6">P1.3</text>
<text x="105" y="134.1">P3.2/INT0</text>
<text x="105" y="136.6">P3.3/INT1</text>
<text x="118.2" y="133">12</text>
<text x="118.2" y="135.5">13</text>
<text x="165.8" y="133.4" transform="rotate(-90 165.8 133.4)">a</text>
<text x="168.4" y="135.9" transform="rotate(-90 168.4 135.9)">b</text>
<text x="170.9" y="133.4" transform="rotate(-90 170.9 133.4)">c</text>
<text x="173.4" y="133.4" transform="rotate(-90 173.4 133.4)">d</text>
<text x="176" y="133.4" transform="rotate(-90 176 133.4)">e</text>
<text x="178.5" y="133.4" transform="rotate(-90 178.5 133.4)">f</text>
<text x="181.1" y="133.4" transform="rotate(-90 181.1 133.4)">g</text>
<text x="183.6" y="133.4" transform="rotate(-90 183.6 133.4)">dp</text>
<text x="193.8" y="133.4" transform="rotate(-90 193.8 133.4)">dx_sh</text>
<text x="196.3" y="133.4" transform="rotate(-90 196.3 133.4)">dx_ge</text>
<text x="234.3" y="133.5">LED-YELLOW</text>
<text x="260" y="133.4" transform="rotate(-90 260 133.4)">P15</text>
<text x="272.7" y="133.4" transform="rotate(-90 272.7 133.4)">P14</text>
<text x="285.4" y="135.9" transform="rotate(-90 285.4 135.9)">P13</text>
<text x="300.3" y="133.5">LED-YELLOW</text>
<text x="341.1" y="133.4" transform="rotate(-90 341.1 133.4)">a</text>
<text x="343.6" y="135.9" transform="rotate(-90 343.6 135.9)">b</text>
<text x="346.2" y="133.4" transform="rotate(-90 346.2 133.4)">c</text>
<text x="348.7" y="133.4" transform="rotate(-90 348.7 133.4)">d</text>
<text x="351.2" y="133.4" transform="rotate(-90 351.2 133.4)">e</text>
<text x="353.8" y="133.4" transform="rotate(-90 353.8 133.4)">f</text>
<text x="356.3" y="133.4" transform="rotate(-90 356.3 133.4)">g</text>
<text x="358.9" y="133.4" transform="rotate(-90 358.9 133.4)">dp</text>
<text x="369" y="133.4" transform="rotate(-90 369 133.4)">dx_sh</text>
<text x="371.6" y="133.4" transform="rotate(-90 371.6 133.4)">dx_ge</text>
<text x="72.4" y="140.4">P156</text>
<text x="76.4" y="143.2">7</text>
<text x="81.3" y="139.2">P1.4</text>
<text x="81.3" y="141.7">P1.5</text>
<text x="107.1" y="139.2">P3.4/T0</text>
<text x="107.1" y="141.7">P3.5/T1</text>
<text x="118.2" y="138.1">14</text>
<text x="118.2" y="143.2">16</text>
<text x="118.2" y="140.6">15</text>
<text x="76.4" y="145.7">8</text>
<text x="81.3" y="144.3">P1.6</text>
<text x="81.3" y="146.8">P1.7</text>
<text x="106" y="144.3">P3.6/WR</text>
<text x="106.5" y="146.8">P3.7/RD</text>
<text x="118.2" y="145.7">17</text>
<text x="262.4" y="148.6">LED-YELLOWLED-GREENLED-RED</text>
<text x="79.9" y="150.7">AT89C51</text>
<text x="260.4" y="159.2">110</text>
<text x="273.1" y="159.2">110</text>
<text x="285.8" y="159.2">110</text>
<text x="254.7" y="227.4" transform="rotate(-90 254.7 227.4)">a</text>
<text x="259.8" y="227.4" transform="rotate(-90 259.8 227.4)">c</text>
<text x="262.3" y="227.4" transform="rotate(-90 262.3 227.4)">d</text>
<text x="264.9" y="227.4" transform="rotate(-90 264.9 227.4)">e</text>
<text x="267.4" y="227.4" transform="rotate(-90 267.4 227.4)">f</text>
<text x="270" y="227.3" transform="rotate(-90 270 227.3)">g</text>
<text x="272.5" y="227.4" transform="rotate(-90 272.5 227.4)">dp</text>
<text x="282.7" y="227.3" transform="rotate(-90 282.7 227.3)">nb_sh</text>
<text x="285.2" y="227.4" transform="rotate(-90 285.2 227.4)">nb_ge</text>
<text x="257.3" y="229.9" transform="rotate(-90 257.3 229.9)">b</text>
</g>
</svg>
